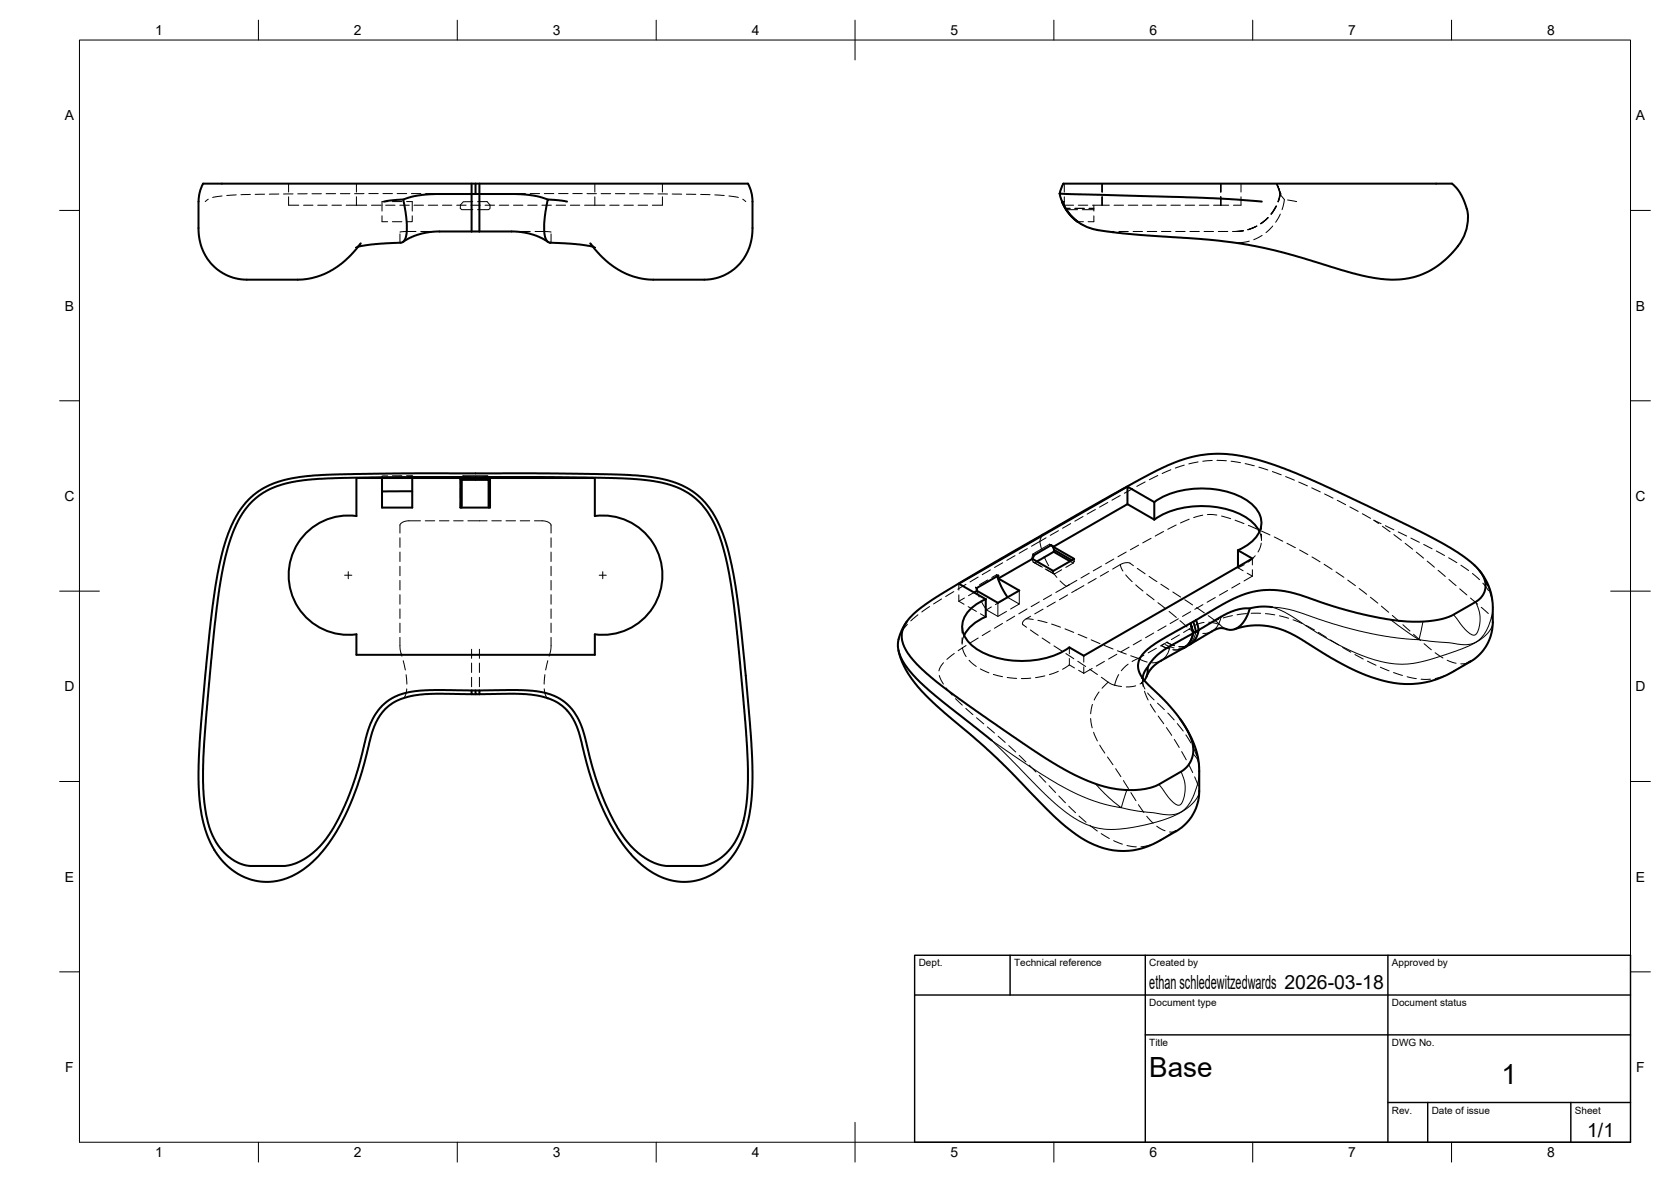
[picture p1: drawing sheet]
<svg xmlns="http://www.w3.org/2000/svg" width="420mm" height="297mm" viewBox="0 0 420 297" stroke-linecap="round" stroke-linejoin="round" font-family="sans-serif">
<!-- layer: Hidden -->
<g fill="none" stroke="#000" stroke-width=".25">
<path d="M52.4 50.1l-.8 .6M55.8 49.3l-2.3 .3M59.4 49l-2.4 .1M62.9 48.9h-2.3M66.5 48.8h-2.3M70.1 48.8h-2.4M72.6 49.5v2.1h2.5M72.6 46.2v2.1M73.7 48.7l-2.4 .1M76.3 51.6h2.4M77.2 48.7h-2.3M78.4 48.7h2.4"/>
<path d="M79.9 51.6h2.4M82 48.7h2.4M83.5 51.6h2.4M85.6 48.7h2.4M87 51.6h2.6M89.6 51.6h2.6M89.6 46.2v2.1M89.6 49.5v2.1M91.5 48.6l-2.3 .1M92.7 48.6h2.4M93.4 51.6h2.4M96.1 54.2v1.5h1.4"/>
<path d="M96.3 48.6h2.4M97 51.6h2.3M97.5 50.7h-1.4v2.4M98.7 55.7h2.3M98.7 50.7h2.3M99.9 48.6h2.4M100.5 51.6h2.4M100.6 58.8v2.1l.2 .1M102.2 50.7h1.5v2.4M103.4 48.6h2.4M103.7 54.2v1.5h-1.5M104.1 51.6h2.4"/>
<path d="M104.6 58.2l-4 .1M105.8 58.2h2.4M107 48.6h2.4M107.7 51.6h2.4M109.3 58.2h1.2M110.6 48.6h2.4M111.3 51.6h2.3M114.2 48.6h2.3M114.8 51.6h2.4M117.7 48.6h3.7M118.4 51.6h2.4M118.9 50.7h-2.4l-.7 .8-.1 .9 .4 .3h2.8"/>
<path d="M120.1 50.7h2.4l.7 .8v.9l-.3 .3h-2.8M122 51.6h2.4M122.6 48.6h2.4M125.5 51.6h2.4M126.2 48.6h2.3M128.6 58.2h1.2M129.1 51.6h2.4M129.7 48.6h2.4M131 58.2h2.3M132.7 51.6h2.4M133.3 48.6h2.4M134.5 58.2l4.1 .1"/>
<path d="M136.2 51.6h2.4M136.9 48.6h2.4M138.6 58.8v2.1l-.2 .1M139.8 51.6h2.4M140.4 48.6h2.4M143.4 51.6h2.4M144 48.6h2.4M147 51.6h2.6M147.6 48.6l2.4 .1M149.6 51.6h2.5M149.6 46.2v2.1M149.6 49.5v2.1"/>
<path d="M151.2 48.7h2.3M153.3 51.6h2.4M154.7 48.7h2.4M156.9 51.6h2.4M158.3 48.7h2.4M160.4 51.6h2.4M161.9 48.7h2.4M165.4 48.7l2.4 .1M166.6 49.5v2.1h-2.6M166.6 46.2v2.1M169 48.8h2.4M172.6 48.8h2.4"/>
<path d="M176.2 48.9h2.3M179.7 49l2.4 .1M183.3 49.3l2.4 .3M186.8 50.1l.7 .6M266.4 48.6h.1M266.4 48.6l.6 2.1M267 50.7l.4 .8M267 50.7h.1M267.1 50.7h.5M267.4 46.2l-1 2.4M267.6 51.5h-.2l.5 .9M267.6 50.7h-.6l.4 .8"/>
<path d="M267.6 51.6h2.3M267.6 46.2v2.1M267.6 49.5v2.1M268.1 52.7l1.5 1.9M268.1 52.7h2.9M269.1 52.4h-1.2l.2 .3M270.3 52.4h2.3M270.5 55.4l2 1.3M271 55.7h1.4M271.1 51.6h2.4M272.1 52.7h2.9M273.6 57.2l2.3 .6"/>
<path d="M273.8 52.4h1.2M274.7 51.6h2.3M275 54.2v1.5h-1.4M275 51.6v1.5M275.9 57.8h.1M277 51.6h1.9M277 46.2v2.1M277 49.5v2.1M277.2 46.2v2.1M277.2 49.5v2.1M278.4 58.2h1.7M280.1 51.6h2.4"/>
<path d="M281.3 58.2h2.4M283.7 51.6h2.4M284.9 58.2h2.4M287.3 51.6h2.3M288.5 58.2h2.4M290.9 51.6h2.3M292 58.2h2.4M294.4 51.6h2.4M295.6 58.2h2.4M298 51.6h2.4M299.2 58.2h2.4M301.6 51.6h2.4"/>
<path d="M302.7 58.2h2.4M305.1 51.6h1.9M306.3 58.2h2.4M306.9 46.2v2.1M306.9 49.5v2.1M307 51.6h1.9M307 46.2v2.1M307 49.5v2.1M309.9 58.2h.6M310.5 58.2h.1M310.6 58.2l2.1-.2-2.1 .2M310.6 58.2h.1"/>
<path d="M312 49.5v2.1h-1.9M312 46.2v2.1M312.5 58l-2 .2M313.8 57.7l2.2-.9zM315.9 56.8l-2.2 .9M317.4 59.1l-2.2 1.1M318.7 54.7l-1.8 1.5M318.9 54.7l-1.9 1.5M320 56.8l-1.7 1.6M320.8 51.8l-1.3 2M320.9 46.2l.9 2.6-.5 1.9M320.9 51.8l-1.3 2"/>
<path d="M321 46.2l.9 2.6M321.9 48.8l-.5 1.9 .5-1.9M321.9 48.8l.3 .5a1.85 1.85 0 0 1 .5 2.4l-.3 1M321.9 53.8l-1.1 2.1M321.9 48.8h.1M323.7 50.3l2.3 .4M90.7 61.2l-1.3 1 .2-.1M148.4 61.2l1.3 1-.2-.1M314.1 60.6l-2.3 .4-2-.1M97.5 119.6h-1.4v.5M101 119.6h-2.3M102.2 119.6l1.5-.1v.6"/>
<path d="M115.8 119.9l.7-.3v.5M116.5 119.6h6M291.1 119.5l-2.1 1.1M294.4 118.1l-2.2 .9M297.8 116.9l-2.3 .7M301.2 116.1l-2.3 .5M304.8 115.7l-2.4 .2M306 115.7l2.4 .1M309.5 115.9l2.4 .4M313.1 116.5l2.3 .6M316.5 117.4l2.3 .7M319.9 118.5l2.3 .8"/>
<path d="M323.3 119.8l2.2 .9M100.6 138.7v2.4M100.6 135.2v2.3M105.7 130.9h-3.4l-1.2 .4-.5 .6v2.1M106.9 130.9h2.4M110.5 130.9h2.4M114.1 130.9h2.4M115.7 120.4h.1M115.7 120.4v1.2M115.7 122.8v2.4M115.7 126.4l.1 1.2M115.8 120.1v-.2l-.1 .5"/>
<path d="M117.6 130.9h4.9M122.5 120.1v-.5l.7 .3v.2M123.7 130.9h2.3M127.2 130.9h2.4M130.8 130.9h2.4M134.4 130.9h2.4l1.4 .5 .4 .5v2.1M138.6 138.7v2.4M138.6 135.2v2.3M255.2 139.6l-2 1.2M258.3 137.9l-2.1 1.2M260.1 139.5l-.4-.3-.3 1.1M263 135.2l-3.6 2.1"/>
<path d="M263.9 136.8l.4 .2M263.9 136.8l-4.2 2.4M266.1 133.4l-2 1.1M269.2 131.6l-2 1.2M272.3 129.8l-2 1.2M275.4 128l-2.1 1.2M278.6 126.3l-2.1 1.2M281.7 124.5l-2.1 1.2M284.8 122.8l-2.1 1.2M287.9 121.1l-2.1 1.1M315.6 139.7l-1.8 1.6M316.7 133.6l.4 1.7"/>
<path d="M317.1 136.5l-.2 .9-.6 1.3M317.2 131.4v1.6M317.2 134.2v1.6M326.6 121.1l2.1 1M329.8 122.6l2.2 1M333.1 124.1l2.1 1.1M336.3 125.7l2 1.1M339.4 127.4l2.1 1.1M342.5 129.1l2.1 1.2M100.6 156.6v2.4M100.6 153v2.4M100.6 149.4v2.4"/>
<path d="M100.6 145.9v2.4M100.6 142.3v2.4M138.6 156.6v2.4M138.6 153v2.4M138.6 149.4v2.4M138.6 145.9v2.4M138.6 142.3v2.4M226.2 159.8l-.3 .9M228.2 156.9l-1.5 1.9M230.8 154.5l-1.8 1.5M233.7 152.4l-1.9 1.4M236.7 150.5l-2 1.3"/>
<path d="M239.8 148.7l-2 1.2M241.1 151.1l1.3 .8M241.1 146.7v1.6M241.1 149.5v1.6M241.9 157.5v1.6M242.4 159.7l-.5 1.9M242.5 150.3l-1.4 .8M242.9 146.8l-2.1 1.3M243.4 152.4l2.1 1.3M244.9 148.9l-1.4 .8M245.6 147.8l-.3-.3 .9 2.5M246 145l-2.1 1.2"/>
<path d="M246.5 154.2l1.4 .8M246.7 151.1l1.3 2.2M248 153.3l2.9 1.6 2.2-1.2M248.4 145.7l-2.1 1.2M249 143.2l-2 1.2M249.3 152.5l-1.3 .8M250.6 144.4l.1 .4M250.6 144.4l-1.2 .7M250.6 144.4l.4 .2M250.9 151.5v3.4M252.1 141.4l-2 1.2M252.3 150.7l-2 1.2"/>
<path d="M253.3 150.1l3 1.7-2.2 1.2M256.3 148.4v3.4M259.1 158.3l1.9 1.4M259.1 154.9l-1.3 .8-.7 .8 .1 .5 .9 .6M259.6 140.4l-.2-.1 .4 .9M260.2 141.4l-.4-.2 2 1.2M260.2 141.4l1.9 1.1M260.7 141.1l-.5 .3M262.3 153.1l-2.1 1.2M262.8 143l2.3 1.3M263.1 143.1l2 1.2M264.8 143.5v.6"/>
<path d="M265.3 151.3l-2 1.2M267 143.2l-1.9 1.1M268.4 149.5l-2 1.2M269 141l.9 .5M269.5 140.8l.6 .3M269.9 141.5l-1.9 1.1M270.1 141.1l-.2 .4M270.1 140.4v.7M272.5 147.2l-3 1.7M275.6 145.4l-2 1.2M278.7 143.6l-2 1.2M285 142.2l-1-.8h-1l-.9 .3-2.3 1.3"/>
<path d="M286 142.8l1.9 1.4M288.9 144.9l2 1.3M290.1 159.1l-2.1 1.2M291.9 146.8l2 1.3M293.2 157.3l-2.1 1.2M294.9 148.8l2 1.3M296.3 155.5l-2.1 1.2M297.9 150.7l2 1.3M299.4 153.7l-2.1 1.2M300.7 155.8l.7 2.5M300.9 152.7l1.9 1.3M301.1 159.6l-.5 1-.9 1"/>
<path d="M301.4 158.3h.1M301.4 158.3v.1M302.5 151.9l-2.1 1.2M303.8 154.7l3.5 2.8 1.1 .6M305.6 150.2l-2.1 1.1M308.7 148.4l-2.1 1.2M311.3 142.7l1.3 .7M311.3 142.5v.2M311.8 146.6l-2.1 1.2M312.8 141.9l-1.5 .8M313.6 144l1.3 .8M314.9 144.8l-2.1 1.2"/>
<path d="M314.9 140.4v1.6M314.9 143.2v1.6M100.6 160.2v3l.4 1.7M101.4 166l.5 2.4M102.1 169.6l.2 2.3M102.3 173.1l-.3 1.5-.6 .9M118.6 163.2v2.2M118.6 166.6v2.4M118.6 170.2v2.4M120.5 163.2v2.2M120.5 166.6v2.4M120.5 170.2v2.4"/>
<path d="M136.8 173.1l.3 1.5 .6 .9M137 169.6l-.2 2.3M137.7 166l-.5 2.4M138.6 160.2l-.1 3-.4 1.7M241.9 160.3v1.6M242 162.8l.4 1.3 .5 .9M243.7 165.9l1.8 1.6M246.5 168.1l2.1 1M249.8 169.5l2.3 .6M253.3 170.3l2.3 .2M259.2 170.4l-2.4 .1M262 160.3l2 1.4"/>
<path d="M262.7 169.8l-2.3 .5M265 162.3l2 1.3M266.1 168.7l-2.2 .8M268 164.2l2 1.4M268.9 167.1l-1.7 1.1M268.9 167.1l1.3 .8M268.9 162.7v1.6M268.9 165.5v1.6M271 166.2l2 1.3M271.2 168.5l1.3 .7M272.5 164.8v1.6M272.5 167.6v1.6"/>
<path d="M274 168.2l1.9 1.3M274.6 168l-2.1 1.2M276.9 170.2l2.6 1.7 2.5 .6M277.7 166.2l-2 1.2M280.8 164.4l-2.1 1.2M283.9 162.6l-2.1 1.2M285.6 172.3l-2.4 .3M287 160.9l-2.1 1.1M287.1 170.2l.2 .8M287.3 170.9l-.2 .8 .3-.4M287.3 170.4v.9M287.7 171l-1.1 .9"/>
<path d="M293.7 163l-1.7-.8 1.9 .9M295.2 162.2l-1.8-.8 1.9 .9M297.2 163.1l-1.2 .2h-1.1M297.4 162.9l-1.1 .4h-1.2M298.4 162.4h.1M298.7 162.2l-1.3 .3h-1M298.8 162.1l-1.2 .4h-1.1M299.4 161.8l-.3 .2"/>
</g>
<!-- layer: Visible -->
<g fill="none" stroke="#000" stroke-width=".51">
<path d="M96.5 50.7l3.3-.5a12.4 12.4 0 0 0 4.4-.9l4.2-.5h10.2v9.4M101.4 50.2l.9 5.8-.1 2.7-.3 1.3a1.65 1.65 0 0 1-2.1 1l-6.2 .4-3.6 .6M118.6 46.2v1.7a.58 .58 0 0 0 0 .7 .58 .58 0 0 0 .7 .2h.3M118.6 58.2h-8.8l-2 .1-3.4 .9-3.1 1.6M118.6 58.2h1.9M119.6 46.2v1.7a.57 .57 0 0 0 0 .7 .57 .57 0 0 0 .7 .2h.2v9.4M120.5 46.2v2.6l11.7 .1 2.7 .4 2.8 .9M120.5 58.2h8.8l2 .1 3.5 .9 3 1.6M142.6 50.7l-4-.5a.68 .68 0 0 0-.8 0 .68 .68 0 0 0-.2 .7l-.8 5.5 .1 2.3 .3 1.3a1.65 1.65 0 0 0 2.1 1l6.2 .4 3.6 .6M266.4 48.6l1-2.4h97.7l1.3 1.2 1 1.6 1.4 3.5M267 50.7l1.8 2.9 2.2 2.1-1.3-1-1.2-1.4zM317.3 50.7l-14.8-1-36.1-1.1a11.5 11.5 0 0 0 9.5 9.2"/>
<path d="M368.8 52.5l.3 2.2M369.1 54.6a12 12 0 0 1-2.7 7.6l-3.1 3.1-3.5 2.6-3.6 1.5-2 .5-2.4 .3-4.3-.1-4.7-.8-5.3-1.4-9.5-2.9a134.2 134.2 0 0 0-35.6-5.6l-10.2-.8-6.3-.8M90.7 61.2l-2.4 2.8-2.6 2.3-2.9 1.9-3.2 1.4-2.2 .5-2.2 .2h-13.5l-2.6-.4-2.2-.8-2.5-1.6-1.5-1.5-1.7-2.6-.7-1.9-.5-2.4-.1-8.5a6.4 6.4 0 0 1 1.3-4.4h136.8a7.9 7.9 0 0 1 1.2 4.4l-.1 8.5-.5 2.4-.7 1.9-1.7 2.6-1.5 1.5-2.4 1.6-2.2 .8-2.7 .4h-13.4l-2.3-.2-2.2-.5-3.2-1.4-2.9-1.9-2.6-2.3-2.4-2.8M63.4 126.1l1.7-1.5 1.8-1.2 2.2-1 2-.7 5.4-1 6-.5 20.3-.3 43.6 .1 12.6 .3 4.6 .5 3.4 .6a18 18 0 0 1 13.4 12.1l1.1 3 1.3 4.9 1.6 9.3 2.5 24.6 1.1 16.3v7.5l-.6 5.2-1.2 4.4-.8 1.9-1.3 2a10.6 10.6 0 0 1-8.2 5h-8.3l-1.9-.3-2.9-1.3-3.3-2.5-1.8-1.9-1.9-2.7-1.6-2.8-1.9-4-2.7-7.1-3.2-12.1-1-2.2-1.3-2.2-2.3-2.2-1.6-1-1.6-.7-3.6-.9-4.9-.3-24.2 .1-2.7 .4-2.1 .5-3.2 1.5-1.7 1.4-1.1 1.2-1.9 3.3-1 2.8-2.2 8.9-2.6 7.4-3.4 6.8-3 4.3-3.1 3-2.3 1.4-2.2 .9-1.9 .3h-8.6l-1.6-.3a14.2 14.2 0 0 1-9.1-11.1l-.8-4.6-.3-3.7v-5.5l.3-6 2.7-30 1.1-8.5 1.1-6.2a33.2 33.2 0 0 1 5.5-13.9zM89.6 120.1h60v9.6a15 15 0 0 1 17 14.8 15 15 0 0 1-17 14.9v5.2h-60v-5.2a15 15 0 0 1-17-14.9 15 15 0 0 1 17-14.8zM96.1 120.1v7.5h7.6v-7.5M103.7 123.5h-7.6M115.8 120.4l.3 .2M115.8 120.1v7.5h7.4v-7.5M116.1 127.6v-7h6.8v7M123.2 120.4l-.3 .2M264.3 137l.4 .3"/>
<path d="M264.7 137.3l.3 .9M264.7 137.3l5.4 3.1-5.3 3.1-5.2-3.1M264.9 138.7l4.1 2.3M265 138.2a.72 .72 0 0 1-.6 .8l-3.7 2.1M265 138.2l4.5 2.6M283.5 122.3l-42.4 24.4 6.8 3.9v4.4a10.5 10.5 0 0 0-5.5 4.7M283.5 126.7v-4.4l6.7 3.9v4.4l-6.7-3.9-18.7 10.7-.5-.4-4.2 2.5-.5 .9M290.3 130.6a22.7 22.7 0 0 1 18.8-2.5 12 12 0 0 1 7.6 5.5M290.3 126.2a22.9 22.9 0 0 1 20.3-1.9 9.7 9.7 0 0 1 6.5 6.1 6.6 6.6 0 0 1-3.5 6.6l-2.3 1.3M311.3 138.3v4.2M311.3 138.3l3.6 2.1-42.4 24.4-3.6-2.1M228 156.2l-1.6 3.1-.6 2.6a12.3 12.3 0 0 0 4.2 8.1l5 4.7 14.3 11.4"/>
<path d="M229 155l2.3-2.1 2.5-1.8 8.5-5.2 27.2-15.8 16.8-9.5 4.9-2.5 5-2.2 3.6-1.1 4.3-.7 2.8-.1 3.2 .3 6.3 1.3 6.5 2.1 9 3.8 20.7 9.8 11.2 5.8 3.6 2.3 3.1 2.4 1.8 2 1 1.9a4.7 4.7 0 0 1-2.2 5.6l-6.8 3.7-3.7 .9-3.6 .3-5.3-.2-7.8-1.3-8.4-2.3-8.9-3-2.8-.7-2.9-.4h-3.2l-3.5 .6-3.3 1.2-3.7 1.9-16.4 9.5-2.8 2.1-1.4 1.9-.4 1.2v.9l.1 1 .6 1.3 1.8 2.1 4.9 4.8 3.5 4.4 1.3 2.1 1.1 2.2 .5 1.8 .1 1.2-.2 1.4-.5 1.4-.7 1.1-1.1 1.1-6.9 4-1.6 .5-2.3 .4-3.3 .2-2-.2-4-.8-4.7-1.7-5.4-2.6-6.9-4.3-13.5-9.2-9.8-7.2-5-4.1a15.3 15.3 0 0 1-5.2-7.1l-.3-1.9 .3-1.5 .9-1.6zM245.6 147.8l5.4-3.2v.8l5.3 3-5.4 3.1-5.3-3zM245.6 148.5l-.7 .4M247.9 150.6a9 9 0 0 0-5.9 6 6.6 6.6 0 0 0 3.4 6.4 23 23 0 0 0 22.6 .3l.9-.6M250.7 144.8l1 2.6 1.6 2.7M259.6 140.4l-8.6 5M300 159.1l-.7 2-1 1.3-7.5 4.4-1.6 1.6-.9 1.6M300 159.1l-6.7 3.8-2.2 1.6-2.1 2.4-1.3 2.1-.4 1.4-.2-.2M300 159.1l-.4 1.5-.5 .9-.6 .7-1 .7M300 156.2l.7 2.5 .7-.4M300.7 158.7l-.7 .4-.7-2.5 .7 2.5M300.7 155.8l.7 2.5"/>
<path d="M301.4 158.3l-.5 1.6-.6 1.1-1 .9-1.5 .9M314.3 152.9l-2.8 .2-2.1 .7-2.4 1.2-5.6 3.3M319.9 152.6l-2.5-.2-2.3 .3a.89 .89 0 0 0-1.1 1.1l-1.3 2.5-1.7 1.6-1.4 .4-2.3-.5-1.3 .2-6.6 3.8M372 143.4l1.2 1.7 1.1 2.1 .5 1.5 .4 2.2 .1 6.2-.3 2.1-.7 2-1.4 2.4-2.5 2.2-6.9 4-4.1 1.5-4.2 .6-3-.1-3.1-.4-4.3-1.2-3.9-1.6-3.2-1.6-13.2-7.8-3.8-1.5-2.2-.4-3-.2-2.6 .3-2.5 .7M118.6 174.4h-9.9l-4.8 .4-2 .5-2.1 .8-2 1.2-1 1-1.4 1.8-1.4 2.7-2.4 9-1.6 5.4-1.8 4.7-2.4 5-3.2 5.1-2.4 3-2.4 2.3-3 2.1-3 1.4-3.3 .8h-2.8l-2.7-.6-3.1-1.4-2.1-1.4-2-2-1.9-2.6-1.4-2.8-.9-2.3-1.2-5.7-.5-6.8 .3-9.2 1.7-20.1 1.1-10.4 1.1-8.8 1-5.3 1.2-4.7 1.2-3.7 1.4-3.3 2.4-3.6 2.5-2.5 1.9-1.4 2.1-1.1 3.8-1.3 4-.8 5.7-.5 23-.4 39.5 .1 12.5 .3 5.6 .3 5.4 .9 4 1.4 3.3 1.9 2.8 2.6 1.7 2.3 1.8 3.4 1.4 3.5 1.2 4.2 .9 4.2 1.2 8.1 1.9 17.7 1.4 17 .3 5.8v5.1l-.5 5.1-.7 4-1.1 3.5-1.7 3.3-1.9 2.6-2 2-2 1.4-3.2 1.4-2.7 .6h-2.8l-3.3-.8-3-1.4-3-2.1-2.4-2.3-2.4-3-3.1-5.1-2.4-5-1.8-4.7-1.7-5.4-2.4-9-1.4-2.7-1.4-1.8-1-1-2-1.2-2.1-.8-2-.5-4.8-.4h-9.9M118.6 173.5v1h1M119.6 173.5v1h.9M120.5 173.5v1M225.9 163.4l.9 2.9 1.5 3 2.5 3.3 3.8 3.9 11.4 9.8 4.6 4.2 13.3 13.6 4 3.6 2.7 2 3 1.9 2.6 1.1 2.2 .7 2.9 .4h2.4l3-.5 2.3-.8 2.6-1.2 5.3-3.2 1.5-1.3 1.6-2.1 .9-2.1 .6-2.8v-6.4l-.2-2.6-.6-2.3-1-2.8-1.3-2.4-1.7-2.6M288.6 167.7l-.1 1.7-.8 1.6"/>
</g>
<!-- layer: Hidden Narrow -->
<g fill="none" stroke="#000" stroke-width=".25">
<path d="M262.1 134.4l-.2 .3a3.3 3.3 0 0 0 0 3.3M283.2 138.7l-2.1 1.2M286.3 137l-2.1 1.2M289.4 135.3l-2.1 1.1M292.6 133.6l-2.1 1.1M295.7 131.9l-2.1 1.1M299 130.5l-2.2 .9M302.4 129.5l-2.3 .6M303.6 129.3l2.4 .1M307.1 129.7l2.3 .7M310.6 130.7l2.2 .9M313.9 132l2.2 1"/>
<path d="M317.2 133.4l2.1 1M320.4 134.9l2.1 1.1M323.6 136.5l2.1 1.1M326.8 138.2l2 1.2M329.9 140l2 1.2M346.6 131.6l-1.2-.9 1.9 .9M347.6 132.2l1.9 1.4M348.3 132.1l2.2 1M350.5 134.4l1.9 1.4M351.6 133.7l2.1 1M353.3 136.5l1.9 1.5M354.8 135.2l2.1 1.1"/>
<path d="M356.1 138.8l1.8 1.5M358 136.8l2.1 1.1M361.1 138.5l2.1 1.1M249 158.5l-2 1.2M252.1 156.7l-2.1 1.2M255.1 154.8l-2 1.3M258 155.5l1.8 .2M258.2 153l-2 1.2M261 155.9l2.3 .6M261.3 151.3l-2 1.1M262.6 140l1.1 2.2M264.3 143.2l1.4 1.9"/>
<path d="M264.4 156.8l2.3 .8M264.4 149.5l-2 1.2M267.8 158l2.2 .9M268.8 147l-3.3 1.9M270.8 145.8l-2.7 1.6-1.5-1.4M271.1 159.4l2.2 .9M273.9 144l-2.1 1.3M277 142.3l-2.1 1.2M280.1 140.5l-2.1 1.2M281.7 141.9l.6 1.6M283 144.5l1.7 1.7M285.6 147l1.8 1.5"/>
<path d="M288.3 149.3l1.9 1.4M291.1 151.5l1.9 1.4M294 153.7l1.8 1.5M296.6 159.5l-2.1 1.2M296.7 156l1.7 1.6M299 158.1l-1.4 .8M299 158.1l2.2 .9M299.5 157.8l-.5 .3M302.7 156.4l-2.2 .7M303.9 156.4l2.8 .6M304.8 158.7l-1 .4-1.4 .1M306.4 155.6l-.9 .4"/>
<path d="M309.9 154.7l-2.3 .6M313.4 154.2l-2.4 .3M314.6 154.1h2.4M318.2 154.2l2.3 .3M321.7 154.8l2.3 .6M325.1 155.8l2.2 .9M328.4 157.2l2.1 1.1M331.5 158.9l2 1.3M332.9 141.8l2 1.3M335.9 143.7l2 1.4M338.9 145.8l1.9 1.4M341.8 147.9l1.8 1.4"/>
<path d="M344.6 150.1l1.8 1.5M347.3 152.3l1.9 1.6M350.1 154.7l1.8 1.5M352.7 157l1.8 1.6M355.4 159.4l1.8 1.6M358.9 141l1.8 1.5M361.6 143.3l1.8 1.6M364.3 140.2l2 1.2M364.3 145.6l1.8 1.6M367 148l1.8 1.5M367.3 142l2 1.4M369.7 150.3l1.8 1.5"/>
<path d="M370.2 144.1l1.8 1.6M370.8 142.1l1.3 1.6M372.4 152.6l1.8 1.6M372.8 144.7l1.1 2.1M372.9 146.5l1.4 1.9M374.4 147.9l.4 1.6M374.6 148.2l.2 1.3M374.8 149.5l.4 1.6M375 155.1l.3 1.3M375.3 152.3v.3M236.2 169.8l1 2.1M237.2 166.5l-.8 1.3-.3 .8"/>
<path d="M237.9 172.9l1.5 1.8M239.9 164.2l-1.8 1.5M240.3 175.6l1.7 1.6M242.8 178l1.8 1.6M242.9 162.2l-2 1.3M246 160.3l-2.1 1.3M274.4 160.8l2.2 .9M274.7 177l-.5 2.4M276.4 173.9l-1.3 2M277.7 162.2l2.2 .9M278.6 171.4l-1.5 1.6M281 163.5l2.2 .9"/>
<path d="M281.3 169.5l-1 2.7M283.7 166.9l-1.8 1.7M284.3 164.8l1.9 .7M286.2 165.5l2.2 .9M286.2 165.5l-1.6 .8M287.5 172.6l-.2-1.3 .6 1.9M287.6 164.6l-1.4 .9M287.8 173.7l.9 2.2M288.6 174.1l1.6 1.8M289.2 177l1.3 2M290.8 162.9l-2.1 1.2M291.1 176.7l1.7 1.6"/>
<path d="M291.2 179.9l1.4 2M291.9 166l-.9 .4-1.4 .1M292 162.2l-.2 .1M292.7 161.8l-.7 .4M293 162l2.2 .8M293.4 161.4h.1M293.4 161.4l-1.4 .8M293.5 161.4h-.1M293.6 179.2l1.6 1.7M298.4 162.4l-.9 .4-1.1 .1M334.5 160.8l2.1 1.3M337.6 162.7l2 1.2"/>
<path d="M340.7 164.5l2.1 1.1M343.8 166.1l2.2 1.1M347.1 167.7l2.2 .9M350.4 169l2.2 .7M353.8 170.1l2.3 .4M358.1 161.8l1.8 1.5M359.7 170.7h-2.4M360.8 164l2 1.4M363.1 169.8l-2.2 .7M363.9 165.9l2.2 .8M365.7 168.6l-1.5 .8M369.6 166.4l-1 .3-1.3 .1"/>
<path d="M245.5 180.4l1.9 1.5M248.3 182.7l1.8 1.5M251 185l1.8 1.6M253.6 187.4l1.8 1.6M256.3 189.8l1.7 1.7M258.8 192.3l1.7 1.7M261.3 194.9l1.7 1.7M263.8 197.4l1.6 1.8M274.2 180.6l.4 2.3M275 184l.9 2.2M276.5 187.2l1.3 2.1M278.5 190.2l1.3 2"/>
<path d="M280.5 193.2l1.3 2M282.5 196.2l1.2 2M284.4 199.2l1.2 2M293.3 182.8l1.3 2M295.3 185.8l1.2 2M296 181.8l1.5 1.9M297.1 188.9l1.2 2.1M298.2 184.7l1.2 2M298.8 192l1.1 2.1M300 187.8l.9 2.2M300.4 195.2l.9 2.2M301 189.5l.5 3.1"/>
<path d="M301.2 191.1l.3 1.5M301.5 192.6v1.2M301.5 192.3v.3M301.5 198.6v.2M266.2 200l1.7 1.7M268.7 202.6l1.7 1.6M271.3 205.1l1.8 1.5M274 207.4l1.9 1.4M276.9 209.5l2 1.2M280 211.3l2.2 .8M283.4 212.5l2.3 .3M286.3 202.2l1.3 2"/>
<path d="M288.3 205.1l1.6 1.8M289.2 212.3l-2.3 .5M290.9 207.6l2 1.2M291.8 211.1l-1.5 .8M295.7 208.9l-.8 .2h-.8"/>
</g>
<!-- layer: Visible Narrow -->
<g fill="none" stroke="#000" stroke-width=".25">
<path d="M300.7 158.7l-.4 1.4-.5 1-1.4 1.3M307 155l-.6 1.9-.7 1-.9 .7M349.7 155.7l7.1 5-6.3-.5-7.5-1.4-7.8-2-10.1-3.4-2.5-.5-2.7-.3 3.4 1.4 8.6 5.5 7.5 3.9 6 2.4 2.9 .7 3.1 .4 3.2-.1 3.8-.7 5.3-1.6 5.6-2.1 2.5-1.4 1.8-1.4 1.4-1.8 .3-1.4M371.1 151.3l.9 2.5 .2 2.3-.4 2.1-.8 1.3h-.8l-1.4-.9-3.4-4.1M373.5 146.6l.8 .9 .4 .7M375.3 152.6l-.1 1.7-.4 1.6-.5 1.4-1 2-1.8 1.8-1.9 .8-2 .1-10.8-1.2 1-4.6M294.2 162.4l-.6 1.9-.7 1-.9 .7M369.6 166.4l.3-.4-4.2 2.6M275.5 197l3.2 3.3 3.2 2.7-5.6-1.3-3.5-1.3-3.6-1.6-7.6-4.4-12.3-8.3 13.4 13.4 3.4 3.1 3 2.3 2 1.3 2.2 1 2.2 .8 3.8 .5 4.1-.4 5.1-.9 4.7-1.4 3.1-1.3 2.5-1.6 2.1-2.2 .4-.9 .2-1M297 193.9l.8 2.4 .2 2.1-.4 2.4-.4 1-.5 .5-.5 .1-.6-.3-1.1-.9-3.1-4.1M299.1 184.8l1.2 2.5 .7 2.2M300 189.5l1.1 1.3 .4 1.5"/>
<path d="M301.5 193.8l-.5 3.5-1.4 3.8-.9 1.4-.9 1-1 .6-1.2 .5-1.3 .2-1.9-.2-6.1-.7-4.4-1 1.4-4.4M295.7 208.9l.1-.2-.9 .4-3.1 2"/>
</g>
<!-- layer: BORDER -->
<g fill="none" stroke="#000" stroke-width=".25">
<path d="M20 10.1h390v276.9h-390zM65 5.1v5M115 5.1v5M165 5.1v5M215 5.1v10M265 5.1v5M315 5.1v5M365 5.1v5M15 52.9h5M410 52.9h5M15 100.7h5M410 100.7h5"/>
<path d="M15 148.6h10M405 148.6h10M15 196.4h5M410 196.4h5M15 244.2h5M410 244.2h5M65 287v5M115 287v5M165 287v5M215 282.1v9.9M265 287v5M315 287v5"/>
<path d="M365 287v5"/>
</g>
<!-- layer: TITLEBLOCK -->
<path d="M230 240.1h180v46.9h-180zM230 250h180M254 240.1v9.9M288 240.1v46.9M349 240.1v46.9M288 260.1h122M349 277.1h61M359 277.1v9.9M395 277.1v9.9" fill="none" stroke="#000" stroke-width=".36"/>
<!-- layer: Smart Centers -->
<path d="M86.7 144.6h1.8M87.6 143.7v1.7M150.7 144.6h1.7M151.6 143.7v1.7" fill="none" stroke="#000" stroke-width=".25"/>
<g font-size="7">
<text x="289" y="270.6">Base</text>
<text x="377.5" y="272.3">1</text>
</g>
<g font-size="4.9">
<text x="289" y="248.5">ethan schledewitzedwards 2026-03-18</text>
<text x="399.1" y="285.7">1/1</text>
</g>
<g font-size="3.5">
<text x="39" y="8.8">1</text>
<text x="89" y="8.8">2</text>
<text x="139" y="8.8">3</text>
<text x="189" y="8.8">4</text>
<text x="239" y="8.8">5</text>
<text x="289" y="8.8">6</text>
<text x="339" y="8.8">7</text>
<text x="389" y="8.8">8</text>
<text x="16.3" y="30.2">A</text>
<text x="411.3" y="30.2">A</text>
<text x="16.3" y="78">B</text>
<text x="411.3" y="78">B</text>
<text x="16.2" y="125.9">C</text>
<text x="411.2" y="125.9">C</text>
<text x="16.2" y="173.7">D</text>
<text x="411.2" y="173.7">D</text>
<text x="16.3" y="221.6">E</text>
<text x="411.3" y="221.6">E</text>
<text x="16.4" y="269.4">F</text>
<text x="411.4" y="269.4">F</text>
<text x="39" y="290.8">1</text>
<text x="89" y="290.8">2</text>
<text x="139" y="290.8">3</text>
<text x="189" y="290.8">4</text>
<text x="239" y="290.8">5</text>
<text x="289" y="290.8">6</text>
<text x="339" y="290.8">7</text>
<text x="389" y="290.8">8</text>
</g>
<g font-size="2.5">
<text x="231" y="242.9">Dept.</text>
<text x="255" y="242.9">Technical reference</text>
<text x="289" y="242.9">Created by</text>
<text x="350" y="242.9">Approved by</text>
<text x="289" y="252.8">Document type</text>
<text x="350" y="252.8">Document status</text>
<text x="289" y="262.9">Title</text>
<text x="350" y="262.9">DWG No.</text>
<text x="350" y="279.9">Rev.</text>
<text x="360" y="279.9">Date of issue</text>
<text x="396" y="279.9">Sheet</text>
</g>
</svg>
